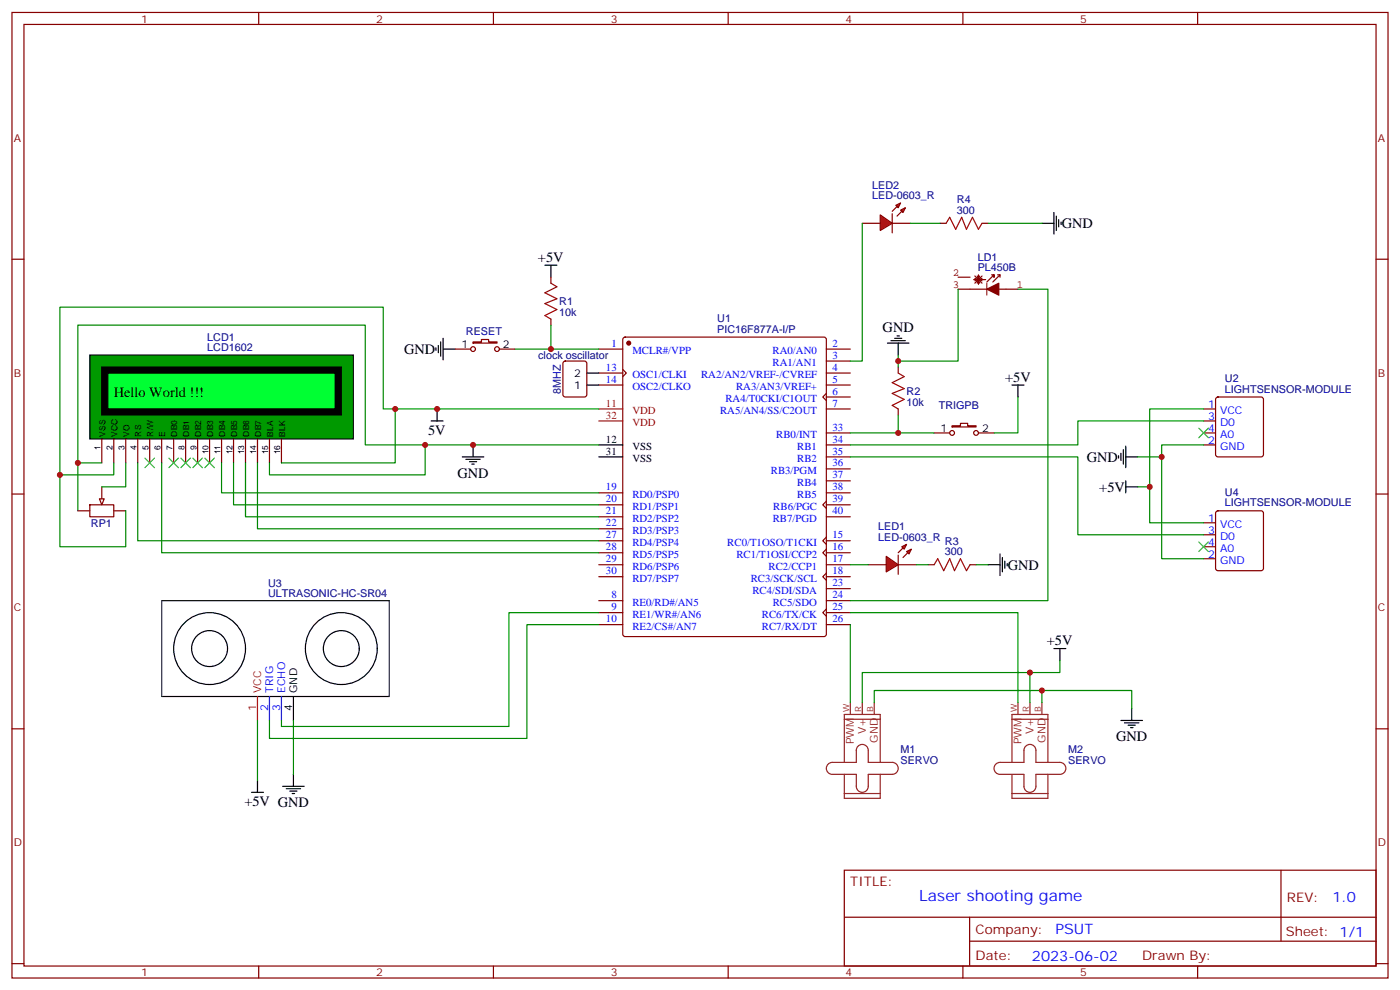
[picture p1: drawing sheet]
<svg xmlns="http://www.w3.org/2000/svg" width="412mm" height="292mm" viewBox="0 0 412 292" stroke-linecap="round" stroke-linejoin="round" font-family="sans-serif">
<g fill="none" stroke="#870000" stroke-width=".35">
<path d="M3.5 3.7h405.4v284.3h-405.4zM7.1 7.2h398.2v277.3h-398.2zM76.2 3.7v3.5M145.3 3.7v3.5M214.5 3.7v3.5M283.6 3.7v3.5M352.8 3.7v3.5M3.5 76.3h3.6M405.3 76.3h3.6M162.3 81.6v1.8M162.3 94v1.7M183.7 99.5l.4-.2h58.6l.5 .2 .2 .5v86.8l-.2 .5-.5 .2h-58.6l-.4-.3-.3-.4v-86.8z"/>
<path d="M134.1 102.8h4.5M139.3 100.7h2.5v-.7h2.1v.7h2.5v.3h-7.1zM147.1 102.8h4.6M166 106.5l.5-.2h5.7l.6 .5 .1 9.4-.5 .7h-5.9l-.6-.5-.1-9.4zM176.4 113.4h7M176.4 109.9h7M176.4 102.8h7M183.4 108.8l1.1 1.1-1.1 1M243.4 115.9l-1 1 1 1.1M243.4 113.4h7.1M243.4 109.9h7.1M243.4 116.9h7.1"/>
<path d="M243.4 106.3h7.1M243.4 102.8h7.1M243.4 138.1h7.1M243.4 134.5h7.1M243.4 131h7.1M243.4 127.5h7.1M243.4 120.4h7.1M3.5 145.5h3.6M176.4 152.2h7M176.4 148.7h7M176.4 145.1h7M176.4 159.2h7"/>
<path d="M176.4 155.7h7M243.4 147.6l-1 1.1 1 1M243.4 158.2l-1 1 1 1.1M243.4 152.2h7.1M243.4 148.7h7.1M243.4 145.1h7.1M243.4 141.6h7.1M243.4 159.2h7.1M405.3 145.5h3.6M176.4 169.8h7M176.4 166.3h7M176.4 162.8h7"/>
<path d="M176.4 176.9h7M243.4 179.4l-1 1 1 1.1M243.4 168.8l-1 1 1 1.1M243.4 161.7l-1 1.1 1 1M243.4 169.8h7.1M243.4 166.3h7.1M243.4 162.8h7.1M243.4 176.9h7.1M243.4 173.4h7.1M176.4 183.9h7M176.4 180.4h7M243.4 183.9h7.1"/>
<path d="M243.4 180.4h7.1M3.5 214.6h3.6M405.3 214.6h3.6M248.7 256.3h156.6v28.2h-156.6zM377.3 256.3v20.9M248.7 270.1h156.5M285.6 277.2h119.6M285.6 270.1v14.1M3.5 283.8h3.6M76.2 284.5v3.5M145.3 284.5v3.5M214.5 284.5v3.5"/>
<path d="M283.6 284.5v3.5M352.8 284.5v3.5M405.3 283.8h3.6"/>
<circle cx="139.3" cy="102.8" r=".71"/>
<circle cx="146.4" cy="102.8" r=".71"/>
</g>
<circle cx="185.2" cy="101" r=".53" fill="#870000" stroke="#870000" stroke-width=".35"/>
<path d="M176.4 124h7M176.4 120.4h7" fill="none" stroke="#f00" stroke-width=".35"/>
<g fill="none" stroke="#000" stroke-width=".35">
<path d="M130.5 99.6v6.4M128.4 102.4v.8M129.1 101.7v2.2M129.8 100.7v4.2M130.5 102.8h3.6M172.9 113.4h3.5M172.9 109.9h3.5M127 124h3.5M128.8 120.4v3.6M136.2 134.5h6.3M137.2 135.3h4.3M138.3 136h2.1"/>
<path d="M139 136.7h.7M139.3 131v3.5M176.4 134.5h7M176.4 131h7"/>
</g>
<path d="M162.3 83.4l1.7 1.1-3.5 1.7 3.5 1.8-3.5 1.4 3.5 1.8-3.5 1.7 1.8 1.1" fill="none" stroke="#a10000" stroke-width=".35"/>
<path d="M162.3 95.7v7.1h14.1M151.7 102.8h10.6" fill="none" stroke="#008700" stroke-width=".35"/>
<path d="M26.5 104.6h77.6v24.7h-77.6z" fill="#090" stroke="#000" stroke-width=".35"/>
<g fill="none" stroke="#870000" stroke-width=".35">
<path d="M30 129.3v7M33.5 129.3v7M37 129.3v7M40.6 129.3v7M44.1 129.3v7M47.6 129.3v7M51.2 129.3v7M54.7 129.3v7M58.2 129.3v7M61.7 129.3v7M65.3 129.3v7M68.8 129.3v7"/>
<path d="M72.3 129.3v7M75.8 129.3v7M79.4 129.3v7M82.9 129.3v7"/>
</g>
<path d="M30 108.1h70.5v14.1h-70.5z" fill="#000" stroke="#000" stroke-width=".35"/>
<path d="M31.7 109.9h67.1v10.5h-67.1z" fill="none" stroke="#000" stroke-width=".35"/>
<path d="M31.7 109.9h67.1v10.5h-67.1z" fill="#0f3" stroke="#000" stroke-width=".35"/>
<path d="M176.4 120.4h-63.5v-29.9h-95.3v49.3h15.9v-3.5M176.4 131h-68.8v-35.3h-84.7v54.7" fill="none" stroke="#008700" stroke-width=".35"/>
<path d="M22.9 150.4h3.6M26.5 148.7h7v3.5h-7zM30 143.4v3.5M33.5 150.4h3.5" fill="none" stroke="#870000" stroke-width=".35"/>
<path d="M29.3 146.9h1.4l-.7 1.8z" fill="#f0f0f0" stroke="#870000" stroke-width=".35"/>
<g fill="none" stroke="#008700" stroke-width=".35">
<path d="M282.2 85.2v21.1h-17.6M299.9 85.2h8.8v91.7h-58.2M264.6 104.6v3.5M299.9 116.9v10.6h-7.1M17.6 139.8v21.2h19.4v-10.6M22.9 136.3h7.1M37 136.3v7.1h-7M40.6 136.3v22.9h135.8M47.6 136.3v26.5h128.8M65.3 136.3v8.8h111.1M68.8 136.3v12.4h107.6M72.3 136.3v15.9h104.1"/>
<path d="M75.8 136.3v19.4h100.6M116.4 120.4v15.9h-33.5M125.2 131v8.8h-45.8v-3.5M250.5 134.5h67v23h37M250.5 127.5h24.7M264.6 122.2v5.3M335.1 134.5h7.1v30h12.3M354.5 124h-37v7h-67M354.5 131h-12.3v3.5M354.5 120.4h-15.8v33.6h15.8M335.1 143.4h3.6M176.4 183.9h-21.2v33.6h-75.8v-5.3"/>
<path d="M176.4 180.4h-26.5v33.5h-67v-1.7M250.5 180.4h49.4v26.5M250.5 183.9v23M312.2 194.5v3.5h-8.8M75.8 212.2v17.6M86.4 212.2v15.8M254 206.9v-8.9h49.4v8.9M257.5 206.9v-3.6h75.9v5.3M306.9 203.3v3.6"/>
</g>
<g fill="none" stroke="#3c3" stroke-width=".35">
<path d="M42.7 134.9l2.8 2.8M45.5 134.9l-2.8 2.8M49.7 134.9l2.9 2.8M52.6 134.9l-2.9 2.8M53.3 134.9l2.8 2.8M56.1 134.9l-2.8 2.8M56.8 134.9l2.8 2.8M59.6 134.9l-2.8 2.8M60.3 134.9l2.8 2.8M63.1 134.9l-2.8 2.8M353.1 126.1l2.9 2.8M356 126.1l-2.9 2.8"/>
<path d="M353.1 159.6l2.9 2.8M356 159.6l-2.9 2.8"/>
</g>
<g fill="none" stroke="#000" stroke-width=".35">
<path d="M160.5 78.1h3.5M162.3 78.1v3.5M263.5 99.6h2.1M264.2 98.9h.7M261.4 101h6.4M262.5 100.3h4.2M264.6 101v3.6M298.1 113.4h3.5M299.9 113.4v3.5M329.5 134.2v.7M330.2 133.5v2.1M330.9 132.4v4.3"/>
<path d="M331.6 134.5h3.5M331.6 131.4v6.3M331.6 141.6v3.5M331.6 143.4h3.5M47.6 176.9h67.1M310.4 191h3.6M312.2 191v3.5M47.6 205.1h67.1M86.4 205.1v7.1M330.2 212.2h6.3M331.3 212.9h4.2M332.3 213.6h2.1"/>
<path d="M333 214.3h.7M333.4 208.6v3.6M74.1 233.3h3.5M75.8 229.8v3.5M83.3 231.6h6.3M84.3 232.3h4.2M85.4 233h2.1M86.1 233.7h.7M86.4 228v3.6"/>
<circle cx="61.7" cy="191" r="10.6"/>
<circle cx="61.7" cy="191" r="5.3"/>
<circle cx="100.5" cy="191" r="10.6"/>
<circle cx="100.5" cy="191" r="5.3"/>
</g>
<path d="M47.6 176.9v28.2M114.7 176.9v28.2" fill="none" stroke="#333" stroke-width=".35"/>
<path d="M79.4 205.1v7.1M82.9 205.1v7.1" fill="none" stroke="#00f" stroke-width=".35"/>
<path d="M75.8 205.1v7.1" fill="none" stroke="#f00" stroke-width=".35"/>
<g fill="none" stroke="#870000" stroke-width=".35">
<path d="M264.6 108.1v1.8M358.3 117.1l.5-.2h12.7l.5 .2 .2 .5v16.2l-.3 .5-.4 .2h-12.7l-.5-.2-.2-.5v-16.2zM264.6 120.4v1.8M275.2 127.5h4.6M280.5 125.4h2.4v-.7h2.1v.7h2.5v.3h-7zM288.2 127.5h4.6M354.5 127.5h3.6M354.5 124h3.6M354.5 131h3.6M354.5 120.4h3.6M354.5 157.5h3.6M354.5 154h3.6"/>
<path d="M358.3 150.6l.5-.2h12.7l.5 .2 .2 .5v16.3l-.3 .5-.4 .2h-12.7l-.5-.3-.2-.4v-16.3zM354.5 161h3.6M354.5 164.5h3.6"/>
<circle cx="280.5" cy="127.5" r=".71"/>
<circle cx="287.5" cy="127.5" r=".71"/>
</g>
<path d="M290.7 85.2l3.5-1.8v3.5z" fill="#850000" stroke="#850000" stroke-width=".35"/>
<g fill="none" stroke="#850000" stroke-width=".35">
<path d="M282.2 85.2h17.7M282.2 81.6h3.6M286.8 82.3h3.5M287.2 82l2.1 .7M287.2 81.3l2.1 2.1M287.9 81.3l.7 2.1M288.2 80.9v2.8M288.6 81.3l-.7 2.1M289.3 81.3l-2.1 2.1M289.3 82l-2.1 .7M292.1 80.9h.7v.7v-.7l-2.1 2.1M293.9 80.9h.7"/>
<path d="M294.6 81.6v-.7l-2.1 2.1"/>
</g>
<path d="M290.7 83.4v3.5" fill="none" stroke="#850000" stroke-width=".29"/>
<path d="M264.6 109.9l1.7 1-3.5 1.8 3.5 1.7-3.5 1.5 3.5 1.7-3.5 1.8 1.8 1" fill="none" stroke="#a10000" stroke-width=".35"/>
<g fill="none" stroke="#8c2424" stroke-width=".35">
<path d="M248.7 211.8h10.6M250.5 206.9v3.5M254 206.9v3.5M257.5 206.9v3.5M298.1 211.8h10.6M299.9 206.9v3.5M303.4 206.9v3.5M306.9 206.9v3.5M243.9 225l1.3-.5h7v-3.5a1.76 1.76 0 0 1 1.8-1.8 1.76 1.76 0 0 1 1.8 1.8v3.5h7a1.76 1.76 0 0 1 1.8 1.8 1.76 1.76 0 0 1-1.8 1.7h-7v3.6a1.76 1.76 0 0 1-1.8 1.7 1.76 1.76 0 0 1-1.8-1.7v-3.6h-7a1.76 1.76 0 0 1-1.6-1.1 1.76 1.76 0 0 1 .3-1.9zM248.7 224.5v-14.1h10.6v14.1M248.7 228v7.1h10.6v-7.1M248.7 233.7h10.6"/>
<path d="M293.3 225l1.3-.5h7v-3.5a1.76 1.76 0 0 1 1.8-1.8 1.76 1.76 0 0 1 1.8 1.8v3.5h7a1.76 1.76 0 0 1 1.8 1.8 1.76 1.76 0 0 1-1.8 1.7h-7v3.6a1.76 1.76 0 0 1-1.8 1.7 1.76 1.76 0 0 1-1.8-1.7v-3.6h-7a1.76 1.76 0 0 1-1.7-1.1 1.76 1.76 0 0 1 .4-1.9zM298.1 228v7.1h10.6v-7.1M298.1 224.5v-14.1h10.6v14.1M298.1 233.7h10.6"/>
</g>
<g fill="#f00" stroke="#870000" stroke-width=".35">
<path d="M261.1 163.8l3.5 2.5-3.5 2.1z"/>
<path d="M264.6 163.5v5.6z"/>
</g>
<g fill="#870000" stroke="#870000" stroke-width=".35">
<path d="M264.6 162.8l1.4-1.4z"/>
<path d="M267.4 162.8l-1.4 1.4z"/>
</g>
<g fill="#f00" stroke="#870000" stroke-width=".35">
<path d="M265.6 161l1.5-.7-.8 1.4z"/>
<path d="M267.1 162.4l1.4-.7-.7 1.4z"/>
</g>
<path d="M255.8 166.3h5.3M264.6 166.3h5.3M273.4 166.3h1.8M285.8 166.3h1.7" fill="none" stroke="#870000" stroke-width=".35"/>
<path d="M250.5 166.3h5.3M269.9 166.3h3.5M287.5 166.3h3.5" fill="none" stroke="#008700" stroke-width=".35"/>
<path d="M275.2 166.3l1-1.8 1.8 3.6 1.8-3.6 1.4 3.6 1.7-3.6 1.8 3.6 1.1-1.8" fill="none" stroke="#a10000" stroke-width=".35"/>
<path d="M291 166.3h3.6M294.6 163.1v6.4M295.3 164.2v4.2M296 165.2v2.2M296.7 165.9v.8" fill="none" stroke="#000" stroke-width=".35"/>
<g fill="#f00" stroke="#870000" stroke-width=".35">
<path d="M259.3 63.3l3.5 2.5-3.5 2.1z"/>
<path d="M262.8 62.9v5.7z"/>
</g>
<g fill="#870000" stroke="#870000" stroke-width=".35">
<path d="M262.8 62.2l1.4-1.4z"/>
<path d="M265.6 62.2l-1.4 1.4z"/>
</g>
<g fill="#f00" stroke="#870000" stroke-width=".35">
<path d="M263.9 60.5l1.4-.7-.7 1.4z"/>
<path d="M265.3 61.9l1.4-.7-.7 1.4z"/>
</g>
<path d="M254 65.8h5.3M262.8 65.8h5.3M276.9 65.8h1.8M289.3 65.8h1.7" fill="none" stroke="#870000" stroke-width=".35"/>
<path d="M254 65.8v40.5h-3.5M268.1 65.8h8.8M291 65.8h15.9" fill="none" stroke="#008700" stroke-width=".35"/>
<path d="M278.7 65.8l1.1-1.8 1.7 3.5 1.8-3.5 1.4 3.5 1.8-3.5 1.7 3.5 1.1-1.7" fill="none" stroke="#a10000" stroke-width=".35"/>
<path d="M306.9 65.8h3.5M310.4 62.6v6.3M311.1 63.6v4.3M311.9 64.7v2.1M312.6 65.4v.7" fill="none" stroke="#000" stroke-width=".35"/>
<g fill="#c00">
<circle cx="162.3" cy="102.8" r=".88"/>
<circle cx="139.3" cy="131" r=".88"/>
<circle cx="128.8" cy="120.4" r=".88"/>
<circle cx="116.4" cy="120.4" r=".88"/>
<circle cx="125.2" cy="131" r=".88"/>
<circle cx="22.9" cy="136.3" r=".88"/>
<circle cx="264.6" cy="127.5" r=".88"/>
<circle cx="264.6" cy="106.3" r=".88"/>
<circle cx="342.2" cy="134.5" r=".88"/>
<circle cx="338.7" cy="143.4" r=".88"/>
<circle cx="17.6" cy="139.8" r=".88"/>
<circle cx="303.4" cy="198" r=".88"/>
<circle cx="306.9" cy="203.3" r=".88"/>
</g>
<text font-size="4.6" fill="#00f" x="270.8" y="265.3">Laser shooting game</text>
<g font-size="4.2">
<text x="312.7" y="67.2">GND</text>
<text x="158.5" y="77.1">+5V</text>
<text x="260" y="97.7">GND</text>
<text x="119.1" y="104.3">GND</text>
<text x="296.1" y="112.4">+5V</text>
<text x="33.5" y="116.9">Hello World !!!</text>
<text x="126.1" y="128">5V</text>
<text x="320.2" y="136">GND</text>
<text x="134.8" y="140.7">GND</text>
<text x="323.8" y="144.9">+5V</text>
<text x="296.9" y="167.7">GND</text>
<text x="308.3" y="189.8">+5V</text>
<text x="328.8" y="218.3">GND</text>
<text x="72" y="237.3">+5V GND</text>
</g>
<g font-size="4.2" fill="#00f">
<text x="392.5" y="265.5">1.0</text>
<text x="310.9" y="275.1">PSUT</text>
<text x="304" y="282.9">2023-06-02</text>
</g>
<g font-size="3.9" fill="#800">
<text x="250.5" y="260.8">TITLE:</text>
<text x="379.1" y="265.5">REV:</text>
<text x="287.4" y="275">Company:</text>
<text x="378.7" y="275.7">Sheet: 1/1</text>
<text x="287.4" y="282.7">Date:</text>
<text x="336.4" y="282.8">Drawn By:</text>
</g>
<g font-size="3.2" fill="#800">
<text x="41.6" y="6.7">1</text>
<text x="110.8" y="6.7">2</text>
<text x="179.9" y="6.7">3</text>
<text x="249.1" y="6.7">4</text>
<text x="318.2" y="6.7">5</text>
<text x="4.1" y="41.8">A</text>
<text x="405.9" y="41.8">A</text>
<text x="4.1" y="110.9">B</text>
<text x="405.9" y="110.9">B</text>
<text x="4.1" y="180.1">C</text>
<text x="405.9" y="180.1">C</text>
<text x="4.1" y="249.2">D</text>
<text x="405.9" y="249.2">D</text>
<text x="41.6" y="287.5">1</text>
<text x="110.8" y="287.5">2</text>
<text x="179.9" y="287.5">3</text>
<text x="249.1" y="287.5">4</text>
<text x="318.2" y="287.5">5</text>
</g>
<g font-size="3.2" fill="#000080">
<text x="256.9" y="58.7">LED-0603_R</text>
<text x="256.9" y="55.5">LED2</text>
<text x="281.9" y="59.8">R4</text>
<text x="281.9" y="62.9">300</text>
<text x="288" y="76.8">LD1</text>
<text x="288" y="79.9">PL450B</text>
<text x="164.8" y="89.9">R1</text>
<text x="164.7" y="93">10k</text>
<text x="211.3" y="94.8">U1</text>
<text x="61.1" y="100.3">LCD1</text>
<text x="137.3" y="98.8">RESET</text>
<text x="211.3" y="98">PIC16F877A-I/P</text>
<text x="61.1" y="103.5">LCD1602</text>
<text x="158.5" y="105.7">clock oscillator</text>
<text x="360.8" y="112.6">U2</text>
<text x="165.2" y="116.1" transform="rotate(-90 165.2 116.1)">8MHZ</text>
<text x="267.1" y="119.4">10k</text>
<text x="267.1" y="116.4">R2</text>
<text x="360.8" y="115.6">LIGHTSENSOR-MODULE</text>
<text x="276.6" y="120.6">TRIGPB</text>
<text x="360.8" y="149.2">LIGHTSENSOR-MODULE</text>
<text x="360.8" y="146.1">U4</text>
<text x="26.8" y="155.2">RP1</text>
<text x="258.7" y="159.2">LED-0603_R</text>
<text x="258.7" y="156.2">LED1</text>
<text x="278.4" y="160.4">R3</text>
<text x="278.4" y="163.5">300</text>
<text x="79" y="172.8">U3</text>
<text x="79" y="175.8">ULTRASONIC-HC-SR04</text>
<text x="265.3" y="221.8">M1</text>
<text x="314.7" y="221.8">M2</text>
<text x="265.3" y="224.9">SERVO</text>
<text x="314.7" y="224.9">SERVO</text>
</g>
<g font-size="3.2" fill="#840000">
<text x="280.7" y="81.3">2</text>
<text x="280.7" y="84.8">3</text>
<text x="299.5" y="84.8">1</text>
</g>
<g font-size="3.2">
<text x="135.9" y="102.4">1</text>
<text x="148.2" y="102.4">2</text>
<text x="169.1" y="110.9">2</text>
<text x="169.1" y="114.4">1</text>
<text x="178.5" y="130.3">12</text>
<text x="277" y="127.1">1</text>
<text x="289.3" y="127.1">2</text>
<text x="178.5" y="133.8">31</text>
<text x="186.3" y="136.1">VSS</text>
<text x="186.3" y="132.6">VSS</text>
<text x="86.1" y="209.2" transform="rotate(-90 86.1 209.2)">4</text>
<text x="87.5" y="204" transform="rotate(-90 87.5 204)">GND</text>
</g>
<g font-size="3.2" fill="#00f">
<text x="180.1" y="102.1">1</text>
<text x="186.3" y="104.4">MCLR#/VPP</text>
<text x="227.6" y="107.9">RA1/AN1</text>
<text x="227.6" y="104.4">RA0/AN0</text>
<text x="245.2" y="105.6">3</text>
<text x="245.2" y="102.1">2</text>
<text x="178.5" y="112.7">14</text>
<text x="178.5" y="109.1">13</text>
<text x="186.3" y="111.4">OSC1/CLKI</text>
<text x="206.5" y="111.4">RA2/AN2/VREF-/CVREF</text>
<text x="245.2" y="112.7">5</text>
<text x="245.2" y="109.1">4</text>
<text x="186.3" y="115">OSC2/CLKO</text>
<text x="213.7" y="118.5">RA4/T0CKI/C1OUT</text>
<text x="216.8" y="115">RA3/AN3/VREF+</text>
<text x="245.2" y="119.7">7</text>
<text x="245.2" y="116.2">6</text>
<text x="212.1" y="122">RA5/AN4/SS/C2OUT</text>
<text x="355.9" y="123.6">3</text>
<text x="355.9" y="120.1">1</text>
<text x="359.4" y="125.4">D0</text>
<text x="359.4" y="121.8">VCC</text>
<text x="228.7" y="129.1">RB0/INT</text>
<text x="245.2" y="130.3">34</text>
<text x="245.2" y="126.8">33</text>
<text x="355.9" y="127.1">4</text>
<text x="355.9" y="130.7">2</text>
<text x="359.4" y="128.9">A0</text>
<text x="234.8" y="136.1">RB2</text>
<text x="234.8" y="132.6">RB1</text>
<text x="245.2" y="137.4">36</text>
<text x="245.2" y="133.8">35</text>
<text x="359.4" y="132.4">GND</text>
<text x="227.1" y="139.7">RB3/PGM</text>
<text x="234.8" y="143.2">RB4</text>
<text x="245.2" y="140.9">37</text>
<text x="178.5" y="148">20</text>
<text x="178.5" y="144.4">19</text>
<text x="186.3" y="146.7">RD0/PSP0</text>
<text x="234.8" y="146.7">RB5</text>
<text x="245.2" y="148">39</text>
<text x="245.2" y="144.4">38</text>
<text x="178.5" y="155">22</text>
<text x="178.5" y="151.5">21</text>
<text x="186.3" y="153.8">RD2/PSP2</text>
<text x="186.3" y="150.2">RD1/PSP1</text>
<text x="227.6" y="153.8">RB7/PGD</text>
<text x="227.8" y="150.2">RB6/PGC</text>
<text x="245.2" y="151.5">40</text>
<text x="355.9" y="153.6">1</text>
<text x="359.4" y="155.4">VCC</text>
<text x="178.5" y="158.5">27</text>
<text x="186.3" y="160.8">RD4/PSP4</text>
<text x="186.3" y="157.3">RD3/PSP3</text>
<text x="214.2" y="160.8">RC0/T1OSO/T1CKI</text>
<text x="245.2" y="158.5">15</text>
<text x="355.9" y="160.7">4</text>
<text x="355.9" y="157.1">3</text>
<text x="359.4" y="158.9">D0</text>
<text x="178.5" y="165.6">29</text>
<text x="178.5" y="162.1">28</text>
<text x="186.3" y="167.9">RD6/PSP6</text>
<text x="186.3" y="164.4">RD5/PSP5</text>
<text x="216.9" y="164.4">RC1/T1OSI/CCP2</text>
<text x="226.4" y="167.9">RC2/CCP1</text>
<text x="245.2" y="165.6">17</text>
<text x="245.2" y="162.1">16</text>
<text x="355.9" y="164.2">2</text>
<text x="359.4" y="162.4">A0</text>
<text x="359.4" y="165.9">GND</text>
<text x="178.5" y="169.1">30</text>
<text x="186.3" y="171.4">RD7/PSP7</text>
<text x="221.1" y="171.4">RC3/SCK/SCL</text>
<text x="245.2" y="172.6">23</text>
<text x="245.2" y="169.1">18</text>
<text x="180.1" y="179.7">9</text>
<text x="180.1" y="176.2">8</text>
<text x="186.3" y="178.5">RE0/RD#/AN5</text>
<text x="221.6" y="174.9">RC4/SDI/SDA</text>
<text x="227.6" y="178.5">RC5/SDO</text>
<text x="245.2" y="179.7">25</text>
<text x="245.2" y="176.2">24</text>
<text x="178.5" y="183.2">10</text>
<text x="186.3" y="185.5">RE2/CS#/AN7</text>
<text x="186.3" y="182">RE1/WR#/AN6</text>
<text x="224.4" y="185.5">RC7/RX/DT</text>
<text x="224.4" y="182">RC6/TX/CK</text>
<text x="245.2" y="183.2">26</text>
<text x="79" y="209.2" transform="rotate(-90 79 209.2)">2</text>
<text x="80.4" y="204" transform="rotate(-90 80.4 204)">TRIG</text>
<text x="82.5" y="209.2" transform="rotate(-90 82.5 209.2)">3</text>
<text x="84" y="204" transform="rotate(-90 84 204)">ECHO</text>
</g>
<g font-size="3.2" fill="#f00">
<text x="178.5" y="119.7">11</text>
<text x="178.5" y="123.3">32</text>
<text x="186.3" y="125.6">VDD</text>
<text x="186.3" y="122">VDD</text>
<text x="75.5" y="209.2" transform="rotate(-90 75.5 209.2)">1</text>
<text x="76.9" y="204" transform="rotate(-90 76.9 204)">VCC</text>
</g>
<g font-size="3.2" fill="#8d2323">
<text x="251.5" y="219.2" transform="rotate(-90 251.5 219.2)">PWM</text>
<text x="255.1" y="216.2" transform="rotate(-90 255.1 216.2)">V+</text>
<text x="258.6" y="218.7" transform="rotate(-90 258.6 218.7)">GND</text>
<text x="300.9" y="219.2" transform="rotate(-90 300.9 219.2)">PWM</text>
<text x="304.4" y="216.2" transform="rotate(-90 304.4 216.2)">V+</text>
<text x="308" y="218.7" transform="rotate(-90 308 218.7)">GND</text>
</g>
<g font-size="2.5">
<text x="31" y="128.6" transform="rotate(-90 31 128.6)">VSS</text>
<text x="34.6" y="128.6" transform="rotate(-90 34.6 128.6)">VCC</text>
<text x="38.1" y="128.6" transform="rotate(-90 38.1 128.6)">VO</text>
<text x="41.6" y="128.6" transform="rotate(-90 41.6 128.6)">RS</text>
<text x="45.2" y="128.6" transform="rotate(-90 45.2 128.6)">R/W</text>
<text x="48.7" y="128.6" transform="rotate(-90 48.7 128.6)">E</text>
<text x="52.2" y="128.6" transform="rotate(-90 52.2 128.6)">DB0</text>
<text x="55.7" y="128.6" transform="rotate(-90 55.7 128.6)">DB1</text>
<text x="59.3" y="128.6" transform="rotate(-90 59.3 128.6)">DB2</text>
<text x="62.8" y="128.6" transform="rotate(-90 62.8 128.6)">DB3</text>
<text x="66.3" y="128.6" transform="rotate(-90 66.3 128.6)">DB4</text>
<text x="69.8" y="128.6" transform="rotate(-90 69.8 128.6)">DB5</text>
<text x="73.4" y="128.6" transform="rotate(-90 73.4 128.6)">DB6</text>
<text x="76.9" y="128.6" transform="rotate(-90 76.9 128.6)">DB7</text>
<text x="80.4" y="128.6" transform="rotate(-90 80.4 128.6)">BLA</text>
<text x="84" y="128.6" transform="rotate(-90 84 128.6)">BLK</text>
<text x="29.6" y="132.4" transform="rotate(-90 29.6 132.4)">1</text>
<text x="33.2" y="132.4" transform="rotate(-90 33.2 132.4)">2</text>
<text x="36.7" y="132.4" transform="rotate(-90 36.7 132.4)">3</text>
<text x="40.2" y="132.4" transform="rotate(-90 40.2 132.4)">4</text>
<text x="43.7" y="132.4" transform="rotate(-90 43.7 132.4)">5</text>
<text x="47.3" y="132.4" transform="rotate(-90 47.3 132.4)">6</text>
<text x="50.8" y="132.4" transform="rotate(-90 50.8 132.4)">7</text>
<text x="54.3" y="132.4" transform="rotate(-90 54.3 132.4)">8</text>
<text x="57.9" y="132.4" transform="rotate(-90 57.9 132.4)">9</text>
<text x="61.4" y="133.8" transform="rotate(-90 61.4 133.8)">10</text>
<text x="64.9" y="133.8" transform="rotate(-90 64.9 133.8)">11</text>
<text x="68.4" y="133.8" transform="rotate(-90 68.4 133.8)">12</text>
<text x="72" y="133.8" transform="rotate(-90 72 133.8)">13</text>
<text x="75.5" y="133.8" transform="rotate(-90 75.5 133.8)">14</text>
<text x="79" y="133.8" transform="rotate(-90 79 133.8)">15</text>
<text x="82.5" y="133.8" transform="rotate(-90 82.5 133.8)">16</text>
</g>
<g font-size="2.5" fill="#8d2323">
<text x="250.1" y="209.7" transform="rotate(-90 250.1 209.7)">W</text>
<text x="253.6" y="209.7" transform="rotate(-90 253.6 209.7)">R</text>
<text x="257.2" y="209.7" transform="rotate(-90 257.2 209.7)">B</text>
<text x="299.5" y="209.7" transform="rotate(-90 299.5 209.7)">W</text>
<text x="303" y="209.7" transform="rotate(-90 303 209.7)">R</text>
<text x="306.6" y="209.7" transform="rotate(-90 306.6 209.7)">B</text>
</g>
</svg>
